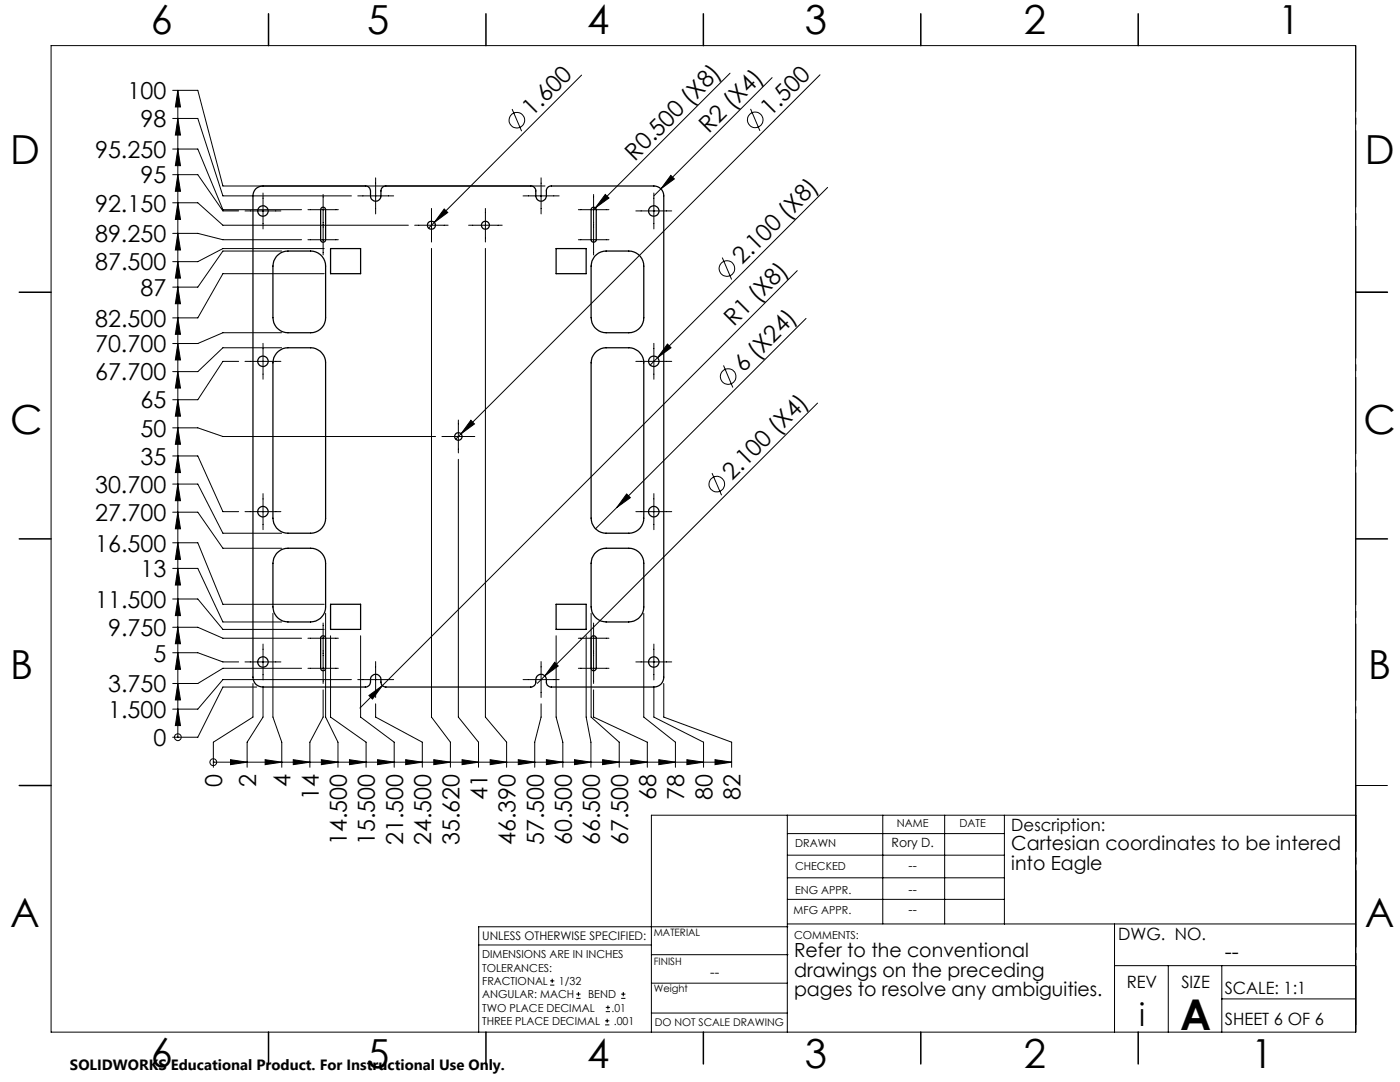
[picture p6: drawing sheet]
<svg xmlns="http://www.w3.org/2000/svg" width="279mm" height="216mm" viewBox="0 0 279 216" stroke-linecap="round" stroke-linejoin="round" font-family="sans-serif">
<g fill="none" stroke="#000" stroke-width=".2">
<path d="M10.2 9.1h260.3v196.9h-260.3zM34.5 18h5l5 19.1h64.3M35.5 18l.5 3.3h-1zM35.5 18v129.1M116.1 15l-30.6 30.5M145.7 14.6l-27.2 27.2M154.1 15.5l-23.6 23.6M163.7 14.9l-72.8 72.7M34.5 34.9h5l5 7.2h3.1M34.5 29.7h5l5 12.1h15.7M34.5 23.6h5l5 15.5h25.6M35.5 29.7l.5 3.4h-1z"/>
<path d="M35.5 34.9l.5 3.3h-1zM35.5 23.6l.5 3.4h-1zM52.5 38.5v7.2M64.5 38.8v12.1M71.4 39.1h7.2M75 35.5v7.2M102.2 21.8l1.9 4.4M104.4 39.1h7.2M108 35.5v7.2M118.5 38.8v12.1M120.8 38.8l.7 .7-2.7 2zM130.5 38.5v7.2"/>
<path d="M133.9 35l.7 .7-2.7 2zM149.8 21.7l1.9 4.4M165.2 37.4l-34 34M34.5 40.5h5l5 4.4h37M34.5 46.6h5l5 1.2h15.7M35.5 57.3l.5 3.3h-1zM35.5 40.5l.5 3.3h-1zM35.5 46.6l.5 3.3h-1zM35.5 52.2l.5 3.3h-1zM48.9 42.1h7.2M56.2 50.1h-11.7l-5 7.2h-5M61.5 41.8h6"/>
<path d="M61.5 47.8h6M64.7 54.6h-20.2l-5 8.8h-5M64.7 49.6h-20.2l-5 2.6h-5M82.8 44.9h6.6M86.1 41.6v6.7M86.1 49.6v93.5l3.8 5v5M88.7 41.7l.7 .7-2.7 2zM93.5 44.9h6.7M96.9 41.6v6.7M96.9 49.6v93.5l4.2 5v5M115.4 41.8h6.1M115.4 47.8h6.1"/>
<path d="M126.9 42.1h7.2M144.1 51.4l1.9 4.4M159.1 54l-87.3 87.3M270.5 58.3h6.4M35.5 74.2l.5 3.2h-1zM35.5 79.8l.5 3.2h-1zM35.5 68.5l.5 3.3h-1zM35.5 63.4l.5 3.3h-1zM47.6 72.1h-3.1l-5 7.7h-5M48.9 72.1h7.2M52.5 68.5v7.2M56.2 69.4h-11.7l-5 4.8h-5"/>
<path d="M56.2 66.4h-11.7l-5 2.1h-5M126.9 72.1h7.2M130.5 68.5v7.2M131.2 71.4l-1.4 1.4M133.2 68.7l.7 .7-2.7 2zM144.4 72.9l1.9 4.4M160.9 63.5l-42 42M34.5 85.4h5l5 1.7h42.4M34.5 91h5l5 11.1h3.1M34.5 96.6h5l5 9.8h11.7M35.5 96.6l.5 3.3h-1zM35.5 91l.5 3.3h-1z"/>
<path d="M35.5 85.4l.5 3.3h-1zM52.5 98.5v7.2M88.2 87.1h6.6M91.5 83.8v6.6M91.5 91.7v51.4l4 5v5M94 83.9l.7 .7-2.7 2zM125.1 98.6l.7 .7-2.7 2zM130.5 98.5v7.2M142.1 94.4l1.9 4.4M163.2 80.4l-56 55.9M34.5 113.4h5l5 10.7h11.7M34.5 102.2h5l5 7.2h11.7"/>
<path d="M34.5 119.5h5l5 6.1h20.2M34.5 108.3h5l5 12.3h20.2M35.5 113.4l.5 3.3h-1zM35.5 102.2l.5 3.3h-1zM35.5 119.5l.5 3.3h-1zM35.5 108.3l.5 3.3h-1zM48.9 102.1h7.2M126.9 102.1h7.2M34.5 130.2h5l5 1.9h3.1M34.5 125.2h5l5 2.2h15.7M35.5 130.2l.5 3.4h-1zM35.5 136.4l.5 3.3h-1z"/>
<path d="M35.5 125.2l.5 3.2h-1zM48.9 132.1h7.2M50.5 136.4v6.7l-7.9 5v5M51.2 137.1h-6.7l-5 10h-5M52.5 128.5v7.2M52.5 136.9v6.2l-3.2 5v5M54.5 122.4v20.7l1.7 5v5M60.2 133.3h-15.7l-5 3.1h-5M61.5 127.4h6M61.5 133.3h6M64.5 124.3v12.1M64.5 137.7v5.4l-2.7 5v5"/>
<path d="M65 122.4v20.7l2.5 5v5M66 126.9v16.2l7.1 5v5M70.1 135.6h-25.6l-5 5.9h-5M71.4 135.6h7.2M72 126.9v16.2l6.7 5v5M73.6 138.8l2.7-2-2 2.7zM75 132v7.2M104.4 135.6h7.2M108 132v7.2M110.7 132.2l.7 .7-2.7 2zM111 126.9v16.2l1.3 5v5M115.4 127.4h6.1"/>
<path d="M115.4 133.3h6.1M117 126.9v16.2l.9 5v5M118 122.4v20.7l5.6 5v5M118.5 124.3v12.1M118.5 137.7v5.4l10.7 5v5M126.9 132.1h7.2M128.5 122.4v20.7l6.3 5v5M130.5 128.5v7.2M130.5 136.9v6.2l9.9 5v5M132.5 136.4v6.7l13.5 5v5M35.5 147.1h.1M35.5 141.5l.5 3.3h-1z"/>
<path d="M42.6 152.1h.1M42.6 152.1h103.4M46 151.6l3.3 .5-3.3 .5zM52.9 151.6l3.3 .5-3.3 .5zM58.5 151.6l3.3 .5-3.3 .5zM64.1 151.6l3.4 .5-3.4 .5zM69.7 151.6l3.4 .5-3.4 .5zM75 140.4v2.7l9.3 5v5M75.4 151.6l3.3 .5-3.3 .5zM81 151.6l3.3 .5-3.3 .5zM86.6 151.6l3.3 .5-3.3 .5zM92.2 151.6l3.3 .5-3.3 .5z"/>
<path d="M97.8 151.6l3.3 .5-3.3 .5zM103.4 151.6l3.3 .5-3.3 .5zM108 140.4v2.7l-1.3 5v5M109 151.6l3.3 .5-3.3 .5zM114.7 151.6l3.2 .5-3.2 .5zM120.3 151.6l3.3 .5-3.3 .5zM125.9 151.6l3.3 .5-3.3 .5zM131.5 151.6l3.3 .5-3.3 .5zM137.1 151.6l3.3 .5-3.3 .5zM142.7 151.6l3.3 .5-3.3 .5zM270.5 156.7h6.4M157.1 162.7v43.3"/>
<path d="M157.1 175.2h43.3M157.1 170.6h43.3M157.1 166.3h43.3M157.1 179.5h43.3M176.2 162.7v21.7M188.5 162.7v21.7M200.4 162.7v21.7M270.6 162.7h-140.6v43.3M95.5 188.6h34.5M109.8 196.6h.8M109.8 195.7h.8M110.2 195.3v.8"/>
<path d="M115 199.2h.9M115 198.4h.9M115.4 197.9v.9M124 199.2h.8M124 198.4h.8M124.4 197.9v.9M130 196.2h27.1M130 190.5h27.3M157.1 184.4h113.4M157.2 184.9h-61.7v21.1M222.4 184.4v21.6M222.4 192.7h48.1"/>
<path d="M233.2 192.7v13.3M243.8 199.3h26.7M243.8 192.7v13.3M120.8 204.5h.8M120.8 203.7h.8M120.9 201.9h.8M120.9 201h.8M121.2 203.3v.8M121.3 200.6v.8M130 202.1h27.1"/>
<circle cx="103.1" cy="24" r="1.55"/>
<circle cx="150.7" cy="23.9" r="1.56"/>
<circle cx="145.1" cy="53.6" r="1.56"/>
<circle cx="145.3" cy="75.1" r="1.55"/>
<circle cx="143.1" cy="96.6" r="1.56"/>
<circle cx="35.5" cy="147.1" r=".67"/>
<circle cx="42.6" cy="152.1" r=".69"/>
</g>
<path d="M270.6 9.1v49.2M270.6 58.3v49.2M270.6 107.5v49.2M270.6 156.7v49.2" fill="none" stroke="#000" stroke-width=".2" stroke-dasharray="15.2 1.3 1.3 1.3" stroke-dashoffset="2.1"/>
<g fill="none" stroke="#000" stroke-width=".3">
<path d="M53.6 2.8v6.3M97 2.8v6.3M140.4 2.8v6.3M183.8 2.8v6.3M227.2 2.8v6.3M3.8 58.3h6.4M270.5 58.3h6.4M3.8 107.5h6.4M270.5 107.5h6.4M3.8 156.7h6.4M53.6 206v6.3M97 206v6.3"/>
<path d="M140.4 206v6.3M183.8 206v6.3M227.2 206v6.3"/>
</g>
<g fill="#000">
<path d="M133.9 35l.7 .7-2.7 2zM88.7 41.7l.7 .7-2.7 2zM120.8 38.8l.7 .7-2.7 2zM133.2 68.7l.7 .7-2.7 2zM94 83.9l.7 .7-2.7 2zM125.1 98.6l.7 .7-2.7 2z"/>
<path d="M35.5 130.2l.5 3.4h-1zM35.5 136.4l.5 3.3h-1zM35.5 113.4l.5 3.3h-1zM35.5 102.2l.5 3.3h-1zM35.5 96.6l.5 3.3h-1zM35.5 91l.5 3.3h-1zM35.5 85.4l.5 3.3h-1zM35.5 74.2l.5 3.2h-1zM35.5 79.8l.5 3.2h-1zM35.5 68.5l.5 3.3h-1zM35.5 57.3l.5 3.3h-1zM35.5 40.5l.5 3.3h-1zM35.5 46.6l.5 3.3h-1zM35.5 29.7l.5 3.4h-1zM35.5 34.9l.5 3.3h-1zM35.5 18l.5 3.3h-1zM35.5 125.2l.5 3.2h-1zM35.5 141.5l.5 3.3h-1zM35.5 23.6l.5 3.4h-1zM35.5 119.5l.5 3.3h-1zM35.5 108.3l.5 3.3h-1zM35.5 63.4l.5 3.3h-1zM35.5 52.2l.5 3.3h-1z"/>
<path d="M73.6 138.8l.7 .7 2-2.7zM110.7 132.2l-2 2.7 2.7-2z"/>
<path d="M46 151.6l3.3 .5-3.3 .5zM58.5 151.6l3.3 .5-3.3 .5zM125.9 151.6l3.3 .5-3.3 .5zM137.1 151.6l3.3 .5-3.3 .5zM142.7 151.6l3.3 .5-3.3 .5zM52.9 151.6l3.3 .5-3.3 .5zM131.5 151.6l3.3 .5-3.3 .5zM92.2 151.6l3.3 .5-3.3 .5zM86.6 151.6l3.3 .5-3.3 .5zM97.8 151.6l3.3 .5-3.3 .5zM81 151.6l3.3 .5-3.3 .5zM103.4 151.6l3.3 .5-3.3 .5zM69.7 151.6l3.4 .5-3.4 .5zM75.4 151.6l3.3 .5-3.3 .5zM109 151.6l3.3 .5-3.3 .5zM114.7 151.6l3.2 .5-3.2 .5zM64.1 151.6l3.4 .5-3.4 .5zM120.3 151.6l3.3 .5-3.3 .5z"/>
</g>
<g fill="none" stroke="#000" stroke-width=".25">
<path d="M51 37.7a2.07 2.07 0 0 1 1.5-.6h20.4a1.02 1.02 0 0 1 1 1v1a1.04 1.04 0 0 0 1.1 1 1.04 1.04 0 0 0 1-1v-1a.96 .96 0 0 1 1-1h28.9a.96 .96 0 0 1 1 1 1.85 1.85 0 0 0 .5 1.8 1.05 1.05 0 0 0 1.1 .1 1.05 1.05 0 0 0 .5-.9v-1a.96 .96 0 0 1 1-1h20.5a1.93 1.93 0 0 1 2 2v96a1.93 1.93 0 0 1-2 2h-20.5a1.09 1.09 0 0 1-1-1.5 1.11 1.11 0 0 0-1.3-1 1.11 1.11 0 0 0-.8 1.5 .96 .96 0 0 1-1 1h-28.9a1.09 1.09 0 0 1-1-1.5 1.04 1.04 0 0 0-1-1.1 1.04 1.04 0 0 0-1.1 1.1 1.11 1.11 0 0 1-1 1.5h-20.4a1.93 1.93 0 0 1-2-2v-96l.1-.8zM55.2 51.2a3 3 0 0 1 2.3-1.1h4.5a2.99 2.99 0 0 1 3 3v10.3a2.99 2.99 0 0 1-3 3h-4.5a3 3 0 0 1-3-3v-10.3a2.99 2.99 0 0 1 .7-1.9zM64.1 41.5l.2-.1a.51 .51 0 0 1 .7 .4v6a.49 .49 0 0 1-.5 .5 .49 .49 0 0 1-.5-.5v-6zM66 49.6h6v5h-6zM111 49.6h6v5h-6zM118.1 41.5l.2-.1a.51 .51 0 0 1 .7 .4v6a.51 .51 0 0 1-.5 .5 .51 .51 0 0 1-.5-.5v-6zM118.7 51.2a3 3 0 0 1 2.3-1.1h4.5a2.99 2.99 0 0 1 3 3v10.3a2.99 2.99 0 0 1-3 3h-4.5a3 3 0 0 1-3-3v-10.3a2.99 2.99 0 0 1 .7-1.9zM55.6 70.1a2.81 2.81 0 0 1 1.9-.7h4.5a2.99 2.99 0 0 1 3 3v31a2.99 2.99 0 0 1-3 3h-4.5a3 3 0 0 1-3-3v-31a2.89 2.89 0 0 1 1.1-2.3zM119.1 70.1a2.81 2.81 0 0 1 1.9-.7h4.5a2.99 2.99 0 0 1 3 3v31a2.99 2.99 0 0 1-3 3h-4.5a3 3 0 0 1-3-3v-31a2.89 2.89 0 0 1 1.1-2.3zM55.2 110.5a3 3 0 0 1 2.3-1.1h4.5a2.99 2.99 0 0 1 3 3v8.7a3 3 0 0 1-3 3h-4.5a3 3 0 0 1-3-3v-8.7a2.99 2.99 0 0 1 .7-1.9zM118.7 110.5a3 3 0 0 1 2.3-1.1h4.5a2.99 2.99 0 0 1 3 3v8.7a3 3 0 0 1-3 3h-4.5a3 3 0 0 1-3-3v-8.7a2.99 2.99 0 0 1 .7-1.9zM64.1 127l.6-.1 .3 .5v5.9a.49 .49 0 0 1-.5 .5 .49 .49 0 0 1-.5-.5v-5.9z"/>
<path d="M66 120.6h6v5h-6zM111 120.6h6v5h-6zM118.1 127l.6-.1 .3 .5v5.9a.51 .51 0 0 1-.5 .5 .51 .51 0 0 1-.5-.5v-5.9z"/>
<circle cx="52.5" cy="42.1" r="1.04"/>
<circle cx="86.1" cy="44.9" r=".81"/>
<circle cx="96.9" cy="44.9" r=".81"/>
<circle cx="130.5" cy="42.1" r="1.04"/>
<circle cx="52.5" cy="72.1" r="1.04"/>
<circle cx="130.5" cy="72.1" r="1.04"/>
<circle cx="91.5" cy="87.1" r=".75"/>
<circle cx="52.5" cy="102.1" r="1.05"/>
<circle cx="130.5" cy="102.1" r="1.05"/>
<circle cx="52.5" cy="132.1" r="1.04"/>
<circle cx="130.5" cy="132.1" r="1.04"/>
</g>
<text font-size="8.5" x="235.5" y="205.4">A</text>
<g font-size="8">
<text x="30.1" y="6.8">6</text>
<text x="73.3" y="6.9">5</text>
<text x="117.2" y="6.9">4</text>
<text x="160.6" y="6.9">3</text>
<text x="204.3" y="6.9">2</text>
<text x="255.1" y="6.9">1</text>
<text x="2.1" y="32.7">D</text>
<text x="272.4" y="32.7">D</text>
<text x="2.1" y="86.5">C</text>
<text x="272.1" y="86.5">C</text>
<text x="2.1" y="135.6">B</text>
<text x="273.1" y="135.6">B</text>
<text x="2.1" y="185.1">A</text>
<text x="272.4" y="185.1">A</text>
<text x="30.1" y="212.9">6</text>
<text x="73.3" y="213">5</text>
<text x="117.2" y="213">4</text>
<text x="160.6" y="213">3</text>
<text x="204.3" y="213">2</text>
<text x="249.7" y="213">1</text>
</g>
<text font-size="6.3" x="227.3" y="204.6">i</text>
<g font-size="4.7">
<text x="25.4" y="19.8">100</text>
<text x="106.2" y="23.4" transform="rotate(-45 106.2 23.4)">1.600</text>
<text x="153.8" y="23.3" transform="rotate(-45 153.8 23.3)">1.500</text>
<text x="28" y="25.4">98</text>
<text x="141.5" y="26.7" transform="rotate(-45 141.5 26.7)">R2 (X4)</text>
<text x="19" y="31.5">95.250</text>
<text x="126.7" y="32.2" transform="rotate(-45 126.7 32.2)">R0.500 (X8)</text>
<text x="28" y="36.6">95</text>
<text x="19" y="42.2">92.150</text>
<text x="19" y="48.3">89.250</text>
<text x="19" y="53.9">87.500</text>
<text x="148.1" y="53" transform="rotate(-45 148.1 53)">2.100 (X8)</text>
<text x="28" y="59.1">87</text>
<text x="19" y="65.2">82.500</text>
<text x="146.5" y="65.2" transform="rotate(-45 146.5 65.2)">R1 (X8)</text>
<text x="19" y="70.3">70.700</text>
<text x="19" y="75.9">67.700</text>
<text x="148.4" y="74.5" transform="rotate(-45 148.4 74.5)">6 (X24)</text>
<text x="28" y="81.5">65</text>
<text x="28" y="87.1">50</text>
<text x="28" y="92.7">35</text>
<text x="146.1" y="96" transform="rotate(-45 146.1 96)">2.100 (X4)</text>
<text x="19" y="98.3">30.700</text>
<text x="19" y="104">27.700</text>
<text x="19" y="110.1">16.500</text>
<text x="28" y="115.2">13</text>
<text x="19" y="121.3">11.500</text>
<text x="21.6" y="126.9">9.750</text>
<text x="30.6" y="132">5</text>
<text x="21.6" y="138.1">3.750</text>
<text x="21.6" y="143.2">1.500</text>
<text x="30.6" y="148.8">0</text>
<text x="44.3" y="157" transform="rotate(-90 44.3 157)">0</text>
<text x="51.1" y="157" transform="rotate(-90 51.1 157)">2</text>
<text x="58" y="157" transform="rotate(-90 58 157)">4</text>
<text x="63.6" y="159.5" transform="rotate(-90 63.6 159.5)">14</text>
<text x="97.3" y="159.5" transform="rotate(-90 97.3 159.5)">41</text>
<text x="131" y="159.5" transform="rotate(-90 131 159.5)">68</text>
<text x="136.6" y="159.5" transform="rotate(-90 136.6 159.5)">78</text>
<text x="142.2" y="159.5" transform="rotate(-90 142.2 159.5)">80</text>
<text x="147.8" y="159.5" transform="rotate(-90 147.8 159.5)">82</text>
<text x="69.2" y="168.6" transform="rotate(-90 69.2 168.6)">14.500</text>
<text x="74.8" y="168.6" transform="rotate(-90 74.8 168.6)">15.500</text>
<text x="80.5" y="168.6" transform="rotate(-90 80.5 168.6)">21.500</text>
<text x="86.1" y="168.6" transform="rotate(-90 86.1 168.6)">24.500</text>
<text x="91.7" y="168.6" transform="rotate(-90 91.7 168.6)">35.620</text>
<text x="102.9" y="168.6" transform="rotate(-90 102.9 168.6)">46.390</text>
<text x="108.5" y="168.6" transform="rotate(-90 108.5 168.6)">57.500</text>
<text x="114.1" y="168.6" transform="rotate(-90 114.1 168.6)">60.500</text>
<text x="119.7" y="168.6" transform="rotate(-90 119.7 168.6)">66.500</text>
<text x="125.3" y="168.6" transform="rotate(-90 125.3 168.6)">67.500</text>
</g>
<text font-size="4.2" x="244.4" y="191.4">--</text>
<g font-size="3.9">
<text x="201.8" y="169.7">Cartesian coordinates to be intered</text>
<text x="201.8" y="173.6">into Eagle</text>
<text x="158.5" y="191">Refer to the conventional</text>
<text x="158.5" y="194.9">drawings on the preceding</text>
<text x="158.5" y="198.8">pages to resolve any ambiguities.</text>
</g>
<g font-size="3.4">
<text x="201.8" y="165.9">Description:</text>
<text x="223.2" y="187.6">DWG. NO.</text>
<text x="224.9" y="197.2">REV</text>
<text x="235.8" y="197.2">SIZE</text>
<text x="244.4" y="198.4">SCALE: 1:1</text>
<text x="244.4" y="204.6">SHEET 6 OF 6</text>
</g>
<text font-size="3" x="14" y="213.5">SOLIDWORKS Educational Product. For Instructional Use Only.</text>
<text font-size="2.8" x="141.7" y="194.9">--</text>
<g font-size="2.5">
<text x="177.9" y="169">Rory D.</text>
<text x="181.3" y="173.5">--</text>
<text x="181.3" y="178.3">--</text>
<text x="181.3" y="182.3">--</text>
</g>
<text font-size="2.4" x="96.2" y="187.5">UNLESS OTHERWISE SPECIFIED:</text>
<g font-size="2.2">
<text x="179" y="165.1">NAME</text>
<text x="191.5" y="165.1">DATE</text>
<text x="158.7" y="169">DRAWN</text>
<text x="158.7" y="173.5">CHECKED</text>
<text x="158.7" y="178.3">ENG APPR.</text>
<text x="158.4" y="182.4">MFG APPR.</text>
<text x="96.2" y="191.2">DIMENSIONS ARE IN INCHES</text>
<text x="158.5" y="187.4">COMMENTS:</text>
<text x="96.2" y="193.9">TOLERANCES:</text>
<text x="96.2" y="196.5">FRACTIONAL</text>
<text x="111.5" y="196.5">1/32</text>
<text x="96.2" y="201.8">TWO PLACE DECIMAL</text>
<text x="96.2" y="199.2">ANGULAR: MACH</text>
<text x="117.4" y="199.2">BEND</text>
<text x="122.1" y="201.8">.01</text>
<text x="96.2" y="204.5">THREE PLACE DECIMAL</text>
<text x="122.5" y="204.5">.001</text>
</g>
<text font-size="2.1" x="130.7" y="204.6">DO NOT SCALE DRAWING</text>
<g font-size="2">
<text x="130.5" y="186.8">MATERIAL</text>
<text x="130.5" y="192.5">FINISH</text>
<text x="130.5" y="198">Weight</text>
</g>
</svg>
